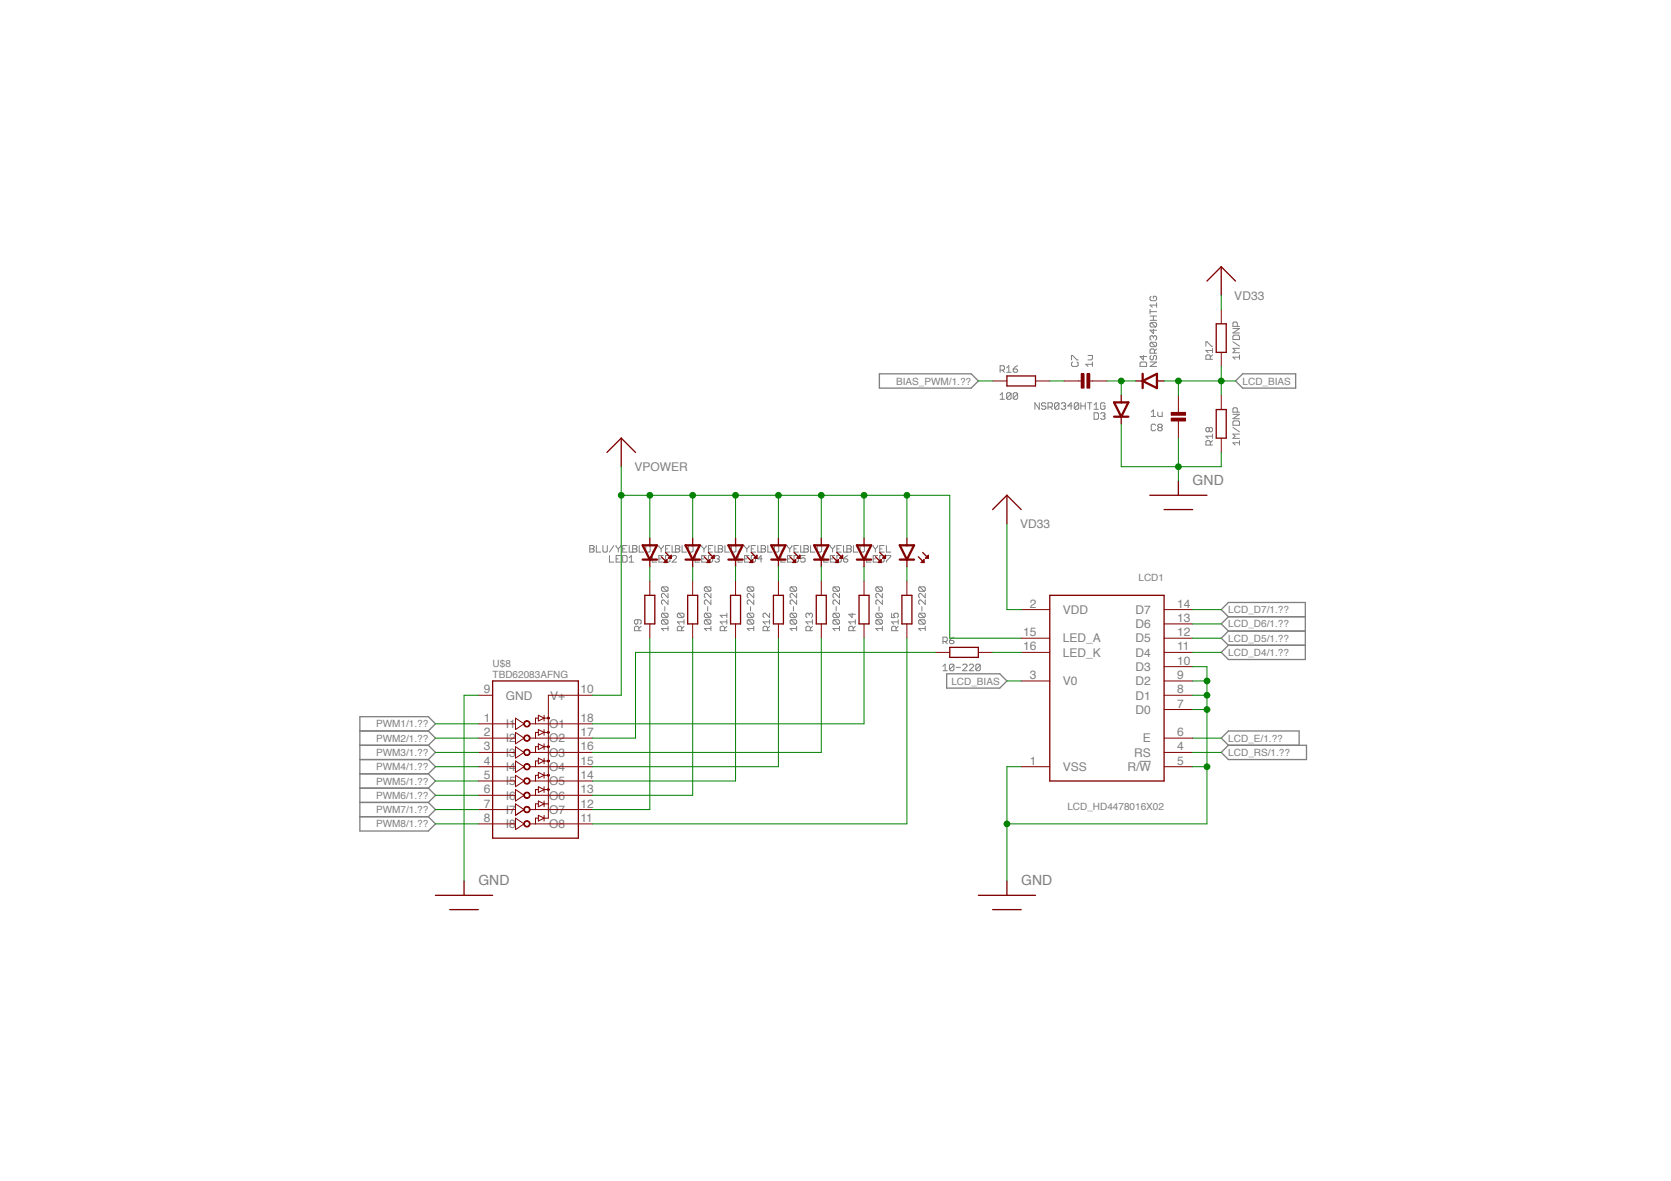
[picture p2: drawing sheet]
<svg xmlns="http://www.w3.org/2000/svg" width="297mm" height="210mm" viewBox="0 0 297 210" stroke-linecap="round" stroke-linejoin="round" font-family="sans-serif">
<g fill="none" stroke="#808080" stroke-width=".18">
<path d="M204.4 55v.8M204.4 56.9h1.2M204.4 56.2h1.2M204.4 55.4h1.2M204.6 52.7l-.2 .2v.3l.2 .2h.8l.2-.2v-.3l-.2-.2h-.4v.3M204.6 57.3l-.2 .2v.4l.2 .2h.8M204.6 57.3h.8l.2 .2v.4l-.2 .2M204.6 57.3l.8 .8M205 59.9l-.2-.2h-.2l-.2 .2v.4l.2 .2M205 56.2v.7M205 58.5v.8l-.6-.6h1.2M205 59.9v.2"/>
<path d="M205 59.9l.2-.2 .4 .2v.4l-.2 .2M205.6 53.8v.8M205.6 54.2h-1.2l.4 .4M219.2 58.4h1.1l-1.1 .8h1.1M219.4 59.6h.7l.2 .2v.5h-1.1v-.5zM219.9 58v-.6l-.1-.2h-.4l-.2 .2v.6h1.1M177.8 70.2l.4-.4v1.2M177.8 71h.7M177.8 65.8h.6l.1-.2v-.4l-.1-.2h-.6v1.2M178.2 65.8l.3 .4M178.9 65.4l.4-.4v1.2M178.9 66.2h.8"/>
<path d="M179.7 70v.8l-.2 .2h-.4l-.2-.2M179.7 70l-.2-.2h-.4l-.2 .2v.8M179.7 70l-.8 .8M180.1 65.6h.6l.2 .4-.2 .2h-.4l-.2-.2zM180.9 65l-.4 .2-.4 .4M180.9 70v.8l-.2 .2h-.4l-.2-.2M180.9 70l-.2-.2h-.4l-.2 .2v.8M180.9 70l-.8 .8M184.7 71.6v1.1l-.7-1.1v1.1M185.9 71.8l-.2-.2h-.4l-.2 .2 .2 .4h.4l.2 .1v.3l-.2 .1h-.4l-.2-.1M186.3 72.3h.6l.2-.1v-.4l-.2-.2h-.6v1.1M186.7 72.3l.4 .4"/>
<path d="M188.2 71.8l-.2-.2h-.3l-.2 .2v.8M188.2 71.8v.8l-.2 .1h-.3l-.2-.1M188.2 71.8l-.7 .8M188.6 71.8l.2-.2h.4l.2 .2v.2l-.2 .2M189 72.2h.2M189.2 72.2l.2 .1v.3l-.2 .1h-.4l-.2-.1M190.5 64v-.8h.2l.7 .8h.2M190.6 72.2h-.8l.6-.6v1.1M190.7 64.3l-.2 .2v.4l.2 .2h.7l.2-.2v-.4l-.2-.2M191.8 71.8l-.2-.2h-.4l-.2 .2v.8M191.8 71.8v.8l-.2 .1h-.4l-.2-.1M191.8 71.8l-.8 .8"/>
<path d="M192.1 72.2h.8M192.1 71.6v1.1M192.9 71.6v1.1M193.3 71.6h.8M193.4 63.2h.8v.6l-.2 .2h-.6M193.7 71.6v1.1M194.2 64.7h-1.2l.4 .4M194.2 64.3v.8M194.5 72.7h.8M194.5 72l.4-.4v1.1M194.5 73.4h.6l.2 .2v.7l-.2 .2h-.6zM195.6 73.6l.2-.2h.4l.2 .2-.2 .3"/>
<path d="M196.1 73.9h.1M196.2 73.9l.2 .2v.2l-.2 .2h-.4l-.2-.2M196.4 71.8l-.2-.2h-.4l-.2 .2v.8l.2 .1h.4l.2-.1v-.4h-.3M202.7 64.5l.1-.2h.8l.2 .2v.6h-1.1zM203.2 63.2v.8l-.5-.6h1.1M204.4 64.3h1.2l-1.2 .8h1.2M204.6 63.2l-.2 .2v.4l.2 .2h.2l.2-.2v-.4l.2-.2 .4 .2v.4l-.2 .2M204.6 60.8l-.2 .2v.4l.2 .2h.8M204.6 60.8h.8l.2 .2v.4l-.2 .2M204.6 60.8l.8 .8M204.6 73.2l.4-.3v1.1M204.6 74h.8"/>
<path d="M205.2 62.8v-.6l-.2-.2h-.4l-.2 .2v.6h1.2M205.4 75.6l-.2-.2h-.4l-.2 .2v.8l.2 .2h.4l.2-.2M205.6 62l-.4 .4M205.8 73.2v.6l.2 .2h.6v-.8M206 76l-.2-.2 .2-.4h.4l.2 .2-.2 .4M206 76l-.2 .2v.2l.2 .2h.4l.2-.2v-.2l-.2-.2M206 76h.4M214.4 61.5v-.8h.2l.7 .8h.2M215 76.2l-.2-.2-.4 .2v.4l.2 .1 .4-.1M215 76.2l.1-.2 .4 .2v.4l-.2 .1-.3-.1M215 76.2v.4M215.1 63.9v-.6l-.1-.2h-.4l-.2 .2v.6h1.1"/>
<path d="M215.1 79.1v-.6l-.1-.2h-.4l-.2 .2v.6h1.1M215.5 63.1l-.4 .4M215.5 62.3h-1.1l.4 .4M215.5 61.9v.8M215.5 77.2v.7M215.5 78.3l-.4 .4M215.5 77.5h-1.1l.4 .4M219.2 75l.2-.2h.7l.2 .2v.6h-1.1zM219.2 60.7l1.1 .8M219.2 76l1.1 .7M219.2 73.6h1.1l-1.1 .8h1.1M219.9 73.3v-.6l-.1-.2h-.4l-.2 .2v.6h1.1"/>
<path d="M220.3 63.5h-1.1l.3 .4M220.3 63.1v.8M220.3 78.3v.8M220.3 61.9h-1.1l.3 .4-.3 .4h1.1M220.3 78.7h-1.1l.3 .4M220.3 77.2h-1.1l.3 .3-.3 .4h1.1M104.8 97h.6l.2 .2v.2l-.2 .2 .2 .3-.2 .2h-.6zM104.8 97.6h.6M106 97v1.1h.8M107.2 97v.9l.2 .2h.4l.2-.2v-.9M108.3 98.7v1.2h.8M109.1 97l-.8 1.1"/>
<path d="M109.5 97v.2l.4 .4M109.5 99.3h.4M109.9 97.6v.5M110.3 97v.2l-.4 .4M110.3 98.7h-.8v1.2h.8M110.7 97.6h.4M110.7 98.7h.6l.2 .2v.8l-.2 .2h-.6zM111.5 97h-.8v1.1h.8M111.8 97v1.1h1.2l.2-.2-.2-.3M111.8 99.9h.8M111.8 99.1l.4-.4v1.2M112.5 97.6h.5"/>
<path d="M113 97.6l.2-.2v-.2l-.2-.2h-.5v1.1M113.6 97v1.1h.8M114.8 97v.9l.2 .2h.4l.2-.2v-.9M116 98.7v1.2h.7M116.7 97l-.7 1.1M117.1 97v.2l.4 .4M117.1 99.3h.4M117.5 97.6v.5M117.9 97v.2l-.4 .4M117.9 98.7h-.8v1.2h.8M118.3 97.6h.4M118.3 98.7h.6l.2 .2v.8l-.2 .2h-.6z"/>
<path d="M119.1 97h-.8v1.1h.8M119.5 97v1.1h1.2l.1-.2-.1-.3M119.5 98.9l.2-.2h.4l.2 .2v.2l-.8 .8h.8M120.1 97.6h.6M120.7 97.6l.1-.2v-.2l-.1-.2h-.6v1.1M121.2 97v1.1h.8M122.4 97v.9l.2 .2h.4l.2-.2v-.9M123.6 98.7v1.2h.8M124.4 97l-.8 1.1M124.7 97v.2l.4 .4M124.7 99.3h.4M125.1 97.6v.5"/>
<path d="M125.5 97v.2l-.4 .4M125.5 98.7h-.8v1.2h.8M125.9 97.6h.4M125.9 98.7h.6l.2 .2v.8l-.2 .2h-.6zM126.7 97h-.8v1.1h.8M127.1 97v1.1h1.2l.2-.2-.2-.3M127.1 98.9l.2-.2h.4l.2 .2v.2l-.2 .2M127.5 99.3h.2M127.7 99.3l.2 .2v.2l-.2 .2h-.4l-.2-.2M127.7 97.6h.6M128.3 97.6l.2-.2v-.2l-.2-.2h-.6v1.1M128.9 97v1.1h.7"/>
<path d="M130 97v.9l.2 .2h.4l.2-.2v-.9M131.2 98.7v1.2h.8M132 97l-.8 1.1M132.4 97v.2l.4 .4M132.4 99.3h.4M132.8 97.6v.5M133.1 97v.2l-.3 .4M133.1 98.7h-.7v1.2h.7M133.5 97.6h.4M133.5 98.7h.6l.2 .2v.8l-.2 .2h-.6zM134.3 97h-.8v1.1h.8M134.7 97v1.1h1.2l.2-.2-.2-.3"/>
<path d="M135.3 97.6h.6M135.5 99.3h-.8l.6-.6v1.2M135.9 97.6l.2-.2v-.2l-.2-.2h-.6v1.1M136.5 97v1.1h.7M137.7 97v.9l.1 .2h.4l.2-.2v-.9M138.8 98.7v1.2h.8M139.6 97l-.8 1.1M140 97v.2l.4 .4M140 99.3h.4M140.4 97.6v.5M140.8 97v.2l-.4 .4M140.8 98.7h-.8v1.2h.8"/>
<path d="M141.1 97.6h.4M141.1 98.7h.6l.2 .2v.8l-.2 .2h-.6zM141.9 97h-.8v1.1h.8M142.3 97v1.1h1.2l.2-.2-.2-.3M142.9 97.6h.6M143.1 98.7h-.8v.6l.4-.2 .4 .2v.4l-.2 .2h-.4l-.2-.2M143.5 97.6l.2-.2v-.2l-.2-.2h-.6v1.1M144.1 97v1.1h.8M145.3 97v.9l.2 .2h.3l.3-.2v-.9M146.4 98.7v1.2h.8M147.2 97l-.8 1.1M147.6 97v.2l.4 .4"/>
<path d="M147.6 99.3h.4M148 97.6v.5M148.4 97v.2l-.4 .4M148.4 98.7h-.8v1.2h.8M148.8 97.6h.4M148.8 98.7h.6l.1 .2v.8l-.1 .2h-.6zM149.5 97h-.7v1.1h.7M149.9 97v1.1h1.2l.2-.2-.2-.3M149.9 99.3h.6l.2 .4-.2 .2h-.4l-.2-.2zM150.5 97.6h.6M150.7 98.7l-.8 .6M151.1 97.6l.2-.2v-.2l-.2-.2h-.6v1.1"/>
<path d="M151.7 97v1.1h.8M152.9 97v.9l.2 .2h.4l.2-.2v-.9M154.1 98.7v1.2h.7M154.8 97l-.7 1.1M155.2 97v.2l.4 .4M155.2 99.3h.4M155.6 97.6v.5M156 97v.2l-.4 .4M156 98.7h-.8v1.2h.8M156.4 97.6h.4M156.4 98.7h.6l.2 .2v.8l-.2 .2h-.6zM157.2 97h-.8v1.1h.8"/>
<path d="M157.6 97v1.1h.7M157.6 98.7h.7v.2l-.7 .8v.2M113.4 110.1v.6l-.2 .2-.4-.2v-.4l.2-.2h.8l.2 .2v.4l-.2 .2M113.6 112.1v-.6l-.2-.2h-.4l-.2 .2v.6h1.2M114 111.3l-.4 .4M117.8 104.3h.8l.2 .2v.4l-.2 .2M117.8 109h.8l.2 .2v.4l-.2 .2M117.8 110.1h.8l.2 .2v.4l-.2 .2M117.8 110.1l-.2 .2v.4l.2 .2h.8M117.8 104.3l-.2 .2v.4l.2 .2h.8M117.8 109l-.2 .2v.4l.2 .2h.8M117.8 110.1l.8 .8"/>
<path d="M117.8 109l.8 .8M117.8 104.3l.8 .8M118.2 107.8v.8M118.8 111.7h-1.2l.4 .4M118.8 105.5v.8l-.8-.8h-.2l-.2 .2v.4l.2 .2M118.8 106.6v.8l-.8-.8h-.2l-.2 .2v.4l.2 .2M118.8 111.3v.8M120.6 109l-.2 .2v.4l.2 .2h.8M120.6 109h.8l.2 .2v.4l-.2 .2M120.6 109l.8 .8M121.2 112.1v-.6l-.2-.2h-.4l-.2 .2v.6h1.2M121.6 111.3l-.4 .4"/>
<path d="M121.6 110.5h-1.2l.4 .4M121.6 110.1v.8M125.4 110.1l-.2 .2v.4l.2 .2h.8M125.4 110.1h.8l.2 .2v.4l-.2 .2M125.4 109l-.2 .2v.4l.2 .2h.8M125.4 109h.8l.2 .2v.4l-.2 .2M125.4 104.3l-.2 .2v.4l.2 .2h.8M125.4 104.3h.8l.2 .2v.4l-.2 .2M125.4 110.1l.8 .8M125.4 109l.8 .8M125.4 104.3l.8 .8M125.8 107.8v.8"/>
<path d="M126.4 111.7h-1.2l.4 .4M126.4 106.6v.8l-.8-.8h-.2l-.2 .2v.4l.2 .2M126.4 105.5v.8l-.8-.8h-.2l-.2 .2v.4l.2 .2M126.4 111.3v.8M128.8 112.1v-.6l-.2-.2h-.4l-.2 .2v.6h1.2M129.2 110.5h-1.2l.4 .4M129.2 111.3l-.4 .4M129.2 109v.8M129.2 110.1v.8M129.2 109.4h-1.2l.4 .4M133 110.1l-.2 .2v.4l.2 .2h.8M133 110.1h.8l.2 .2v.4l-.2 .2"/>
<path d="M133 109l-.2 .2v.4l.2 .2h.8M133 109h.8l.2 .2v.4l-.2 .2M133 104.3l-.2 .2v.4l.2 .2h.8M133 104.3h.8l.2 .2v.4l-.2 .2M133 110.1l.8 .8M133 109l.8 .8M133 104.3l.8 .8M133.4 107.8v.8M134 111.7h-1.2l.4 .4M134 106.6v.8l-.8-.8h-.2l-.2 .2v.4l.2 .2M134 105.5v.8l-.8-.8-.4 .2v.4l.2 .2M134 111.3v.8"/>
<path d="M136.4 112.1v-.6l-.2-.2h-.4l-.2 .2v.6h1.2M136.8 109v.8l-.8-.8h-.2l-.2 .2v.4l.2 .2M136.8 110.5h-1.2l.4 .4M136.8 111.3l-.4 .4M136.8 110.1v.8M140.6 110.1l-.2 .2v.4l.2 .2h.8M140.6 110.1h.8l.2 .2v.4l-.2 .2M140.6 109l-.2 .2v.4l.2 .2h.8M140.6 109h.8l.2 .2v.4l-.2 .2M140.6 104.3l-.2 .2v.4l.2 .2h.8M140.6 104.3h.8l.2 .2v.4l-.2 .2M140.6 110.1l.8 .8"/>
<path d="M140.6 109l.8 .8M140.6 104.3l.8 .8M141 107.8v.8M141.6 111.7h-1.2l.4 .4M141.6 106.6v.8l-.8-.8h-.2l-.2 .2v.4l.2 .2M141.6 105.5v.8l-.8-.8-.4 .2v.4l.2 .2M141.6 111.3v.8M143.9 109.2l.1-.2 .4 .2v.4l-.2 .2M143.9 109.2l-.2-.2h-.2l-.2 .2v.4l.2 .2M143.9 109.2v.2M144 112.1v-.6l-.1-.2h-.4l-.2 .2v.6h1.1M144.4 110.5h-1.1l.4 .4"/>
<path d="M144.4 111.3l-.4 .4M144.4 110.1v.8M148.3 110.1l-.2 .2v.4l.2 .2h.7M148.3 110.1h.7l.2 .2v.4l-.2 .2M148.3 109l-.2 .2v.4l.2 .2h.7M148.3 109h.7l.2 .2v.4l-.2 .2M148.3 104.3l-.2 .2v.4l.2 .2h.7M148.3 104.3h.7l.2 .2v.4l-.2 .2M148.3 110.1l.7 .8M148.3 109l.7 .8M148.3 104.3l.7 .8M148.6 107.8v.8"/>
<path d="M149.2 111.7h-1.1l.3 .4M149.2 106.6v.8l-.8-.8h-.1l-.2 .2v.4l.2 .2M149.2 105.5v.8l-.8-.8-.3 .2v.4l.2 .2M149.2 111.3v.8M151.5 109v.8l-.6-.6h1.1M151.7 112.1v-.6l-.2-.2h-.4l-.2 .2v.6h1.1M152 110.5h-1.1l.4 .4M152 111.3l-.3 .4M152 110.1v.8M155.9 110.1l-.2 .2v.4l.2 .2h.8M155.9 110.1h.8l.2 .2v.4l-.2 .2M155.9 109l-.2 .2v.4l.2 .2h.8"/>
<path d="M155.9 109h.8l.2 .2v.4l-.2 .2M155.9 104.3l-.2 .2v.4l.2 .2h.8M155.9 104.3h.8l.2 .2v.4l-.2 .2M155.9 110.1l.8 .8M155.9 109l.8 .8M155.9 104.3l.8 .8M156.3 107.8v.8M156.9 111.7h-1.2l.4 .4M156.9 106.6v.8l-.8-.8h-.2l-.2 .2v.4l.2 .2M156.9 105.5v.8l-.8-.8-.4 .2v.4l.2 .2M156.9 111.3v.8M158.5 109v.8h.6l-.2-.4v-.2l.2-.2h.4l.2 .2v.4l-.2 .2"/>
<path d="M159.3 112.1v-.6l-.2-.2h-.4l-.2 .2v.6h1.2M159.7 110.5h-1.2l.4 .4M159.7 111.3l-.4 .4M159.7 110.1v.8M163.5 110.1l-.2 .2v.4l.2 .2h.8M163.5 110.1h.8l.2 .2v.4l-.2 .2M163.5 109l-.2 .2v.4l.2 .2h.8M163.5 109h.8l.2 .2v.4l-.2 .2M163.5 104.3l-.2 .2v.4l.2 .2h.8M163.5 104.3h.8l.2 .2v.4l-.2 .2M163.5 110.1l.8 .8M163.5 109l.8 .8"/>
<path d="M163.5 104.3l.8 .8M163.9 107.8v.8M164.5 111.7h-1.2l.4 .4M164.5 106.6v.8l-.8-.8h-.2l-.2 .2v.4l.2 .2M164.5 105.5v.8l-.8-.8-.4 .2v.4l.2 .2M164.5 111.3v.8M167.6 114h.6l.2-.2v-.4l-.2-.2h-.6v1.2M167.6 118.4l.4-.4v1.2M167.6 119.2h.8M168 114l.4 .4M168.8 113.8h.6l.2 .4-.2 .2h-.4l-.2-.2zM169.6 113.2l-.4 .2-.4 .4"/>
<path d="M169.6 118.2v.8l-.2 .2h-.4l-.2-.2M169.6 118.2l-.2-.2h-.4l-.2 .2v.8M169.6 118.2l-.8 .8M170 118.6h.7M171.1 118.2l.2-.2h.4l.2 .2v.2l-.8 .8h.8M172.3 118.2l.2-.2h.4l.2 .2v.2l-.8 .8h.8M174.2 118.2v.8l-.2 .2h-.3l-.2-.2M174.2 118.2l-.2-.2h-.3l-.2 .2v.8M174.2 118.2l-.7 .8M202.6 135.3h2"/>
</g>
<g fill="none" stroke="#808080" stroke-width=".23">
<path d="M156.3 66.4h16.3l1.3 1.3-1.3 1.3h-16.3zM220.9 66.4h9.4v2.6h-9.4l-1.3-1.3zM168.3 119.8h9.4l1.3 1.2-1.3 1.3h-9.4zM218.4 109.6h13.6M218.4 109.6l-1.3 1.3 1.3 1.3M218.4 112.2h13.6M218.4 112.2l-1.3 1.2 1.3 1.3M218.4 114.7h13.6M218.4 109.6l-1.3-1.2 1.3-1.3h13.6v10.1h-13.6l-1.3-1.3 1.3-1.2M64 129.9h12.1M64 132.5h12.1M64 135h12.1"/>
<path d="M64 137.5h12.1M76.1 129.9l1.3 1.3-1.3 1.3M76.1 132.5l1.3 1.2-1.3 1.3M76.1 135l1.3 1.3-1.3 1.2M76.1 137.5l1.3 1.3-1.3 1.3M76.1 129.9l1.3-1.3-1.3-1.2h-12.1v20.3h12.1l1.3-1.3-1.3-1.2M218.4 132.5l-1.3-1.3 1.3-1.3h12.5v2.6M218.4 132.5h13.8v2.5h-13.8l-1.3-1.3zM64 142.6h12.1M64 140.1h12.1M64 145.2h12.1M76.1 140.1l1.3 1.2-1.3 1.3"/>
<path d="M76.1 142.6l1.3 1.3-1.3 1.3"/>
</g>
<g fill="none" stroke="#820000" stroke-width=".4">
<path d="M114.2 96.9h2.6l-1.3 2.6zM114.2 99.5h2.6M121.9 96.9h2.5l-1.3 2.6zM121.9 99.5h2.5M129.5 96.9h2.5l-1.2 2.6zM129.5 99.5h2.5M137.1 96.9h2.5l-1.2 2.6zM137.1 99.5h2.5M144.7 96.9h2.6l-1.3 2.6zM144.7 99.5h2.6M152.3 96.9h2.6l-1.3 2.6zM152.3 99.5h2.6"/>
<path d="M159.9 96.9h2.6l-1.3 2.6zM159.9 99.5h2.6"/>
</g>
<g fill="none" stroke="#820000" stroke-width=".23">
<path d="M115.5 95.7v1.2M115.5 99.5v1.2M117.5 99l1.1 1M118.1 100l.5-.5v.5zM118.3 98.2l1 1M118.8 99.2l.5-.5v.5zM123.1 95.7v1.2M123.1 99.5v1.2M125.2 99l1 1M125.7 100l.5-.5v.5zM125.9 98.2l1 1M126.4 99.2l.5-.5v.5z"/>
<path d="M130.8 95.7v1.2M130.8 99.5v1.2M132.8 99l1 1M133.3 100l.5-.5v.5zM133.5 98.2l1.1 1M134.6 98.7v.5h-.5zM138.4 95.7v1.2M138.4 99.5v1.2M140.4 99l1 1M140.9 100l.5-.5v.5zM141.2 98.2l1 1M142.2 98.7v.5h-.5z"/>
<path d="M146 95.7v1.2M146 99.5v1.2M148 99l1 1M148.5 100l.5-.5v.5zM148.8 98.2l1 1M149.8 98.7v.5h-.5zM153.6 95.7v1.2M153.6 99.5v1.2M155.6 99l1 1M156.1 100l.5-.5v.5zM156.4 98.2l1 1M157.4 98.7v.5h-.5z"/>
<path d="M161.2 95.7v1.2M161.2 99.5v1.2M163.2 99l1.1 1M163.8 100l.5-.5v.5zM164 98.2l1 1M165 98.7v.5h-.5zM114.6 105.8h1.8v5.1h-1.8zM122.2 105.8h1.8v5.1h-1.8zM129.9 105.8h1.7v5.1h-1.7zM137.5 105.8h1.8v5.1h-1.8zM145.1 105.8h1.8v5.1h-1.8zM152.7 105.8h1.8v5.1h-1.8z"/>
<path d="M160.3 105.8h1.8v5.1h-1.8z"/>
</g>
<g fill="none" stroke="#820000" stroke-width=".18">
<path d="M115.5 103.3v2.5M115.5 110.9v2.5M123.1 103.3v2.5M123.1 110.9v2.5M130.8 103.3v2.5M130.8 110.9v2.5M138.4 103.3v2.5M138.4 110.9v2.5M146 103.3v2.5M146 110.9v2.5M153.6 103.3v2.5M153.6 110.9v2.5"/>
<path d="M161.2 103.3v2.5M161.2 110.9v2.5M85 128.6h2.6M85 131.2h2.6M85 133.7h2.6M85 136.3h2.6M85 138.8h2.6M91.6 127.6l1.6 1-1.6 1.1zM102.8 128.6h2.6M102.8 131.2h2.6M102.8 133.7h2.6M102.8 136.3h2.6"/>
<path d="M102.8 138.8h2.6M85 141.3h2.6M85 143.9h2.6M102.8 141.3h2.6M102.8 143.9h2.6"/>
</g>
<path d="M93.3 128.2a.57 .57 0 0 1 .9 .2 .57 .57 0 0 1-.4 .8 .57 .57 0 0 1-.7-.6h.1a.44 .44 0 0 1 .6-.4 .44 .44 0 0 1 .2 .7 .44 .44 0 0 1-.7-.1l-.1-.2h-.1z" fill-rule="evenodd" fill="#820000"/>
<path d="M85 123.6h2.6M87.6 128.6h4M91.6 130.2l1.6 1-1.6 1zM93.3 128.2a.57 .57 0 0 1 .9 .2 .57 .57 0 0 1-.4 .8 .57 .57 0 0 1-.7-.6h.1a.44 .44 0 0 1 .6-.4 .44 .44 0 0 1 .2 .7 .44 .44 0 0 1-.7-.1l-.1-.2h-.1zM94.2 128.6h8.6M95.7 127.1l1 .5-1 .5zM95.7 127.6h-.5v1M96.7 127.1v1M102.8 123.6h2.6" fill="none" stroke="#820000" stroke-width=".18"/>
<path d="M93.3 130.8a.57 .57 0 0 1 .9 .1 .57 .57 0 0 1-.4 .8 .57 .57 0 0 1-.7-.5h.1a.44 .44 0 0 1 .6-.4 .44 .44 0 0 1 .2 .7 .44 .44 0 0 1-.7-.1l-.1-.2h-.1z" fill-rule="evenodd" fill="#820000"/>
<path d="M87.6 131.2h4M91.6 132.7l1.6 1-1.6 1zM93.3 130.8a.57 .57 0 0 1 .9 .1 .57 .57 0 0 1-.4 .8 .57 .57 0 0 1-.7-.5h.1a.44 .44 0 0 1 .6-.4 .44 .44 0 0 1 .2 .7 .44 .44 0 0 1-.7-.1l-.1-.2h-.1zM94.2 131.2h8.6M95.7 129.7l1 .5-1 .5zM95.7 130.2h-.5v1M96.7 129.7v1" fill="none" stroke="#820000" stroke-width=".18"/>
<path d="M93.3 133.3a.57 .57 0 0 1 .9 .1 .57 .57 0 0 1-.4 .9 .57 .57 0 0 1-.7-.6h.1a.44 .44 0 0 1 .6-.4 .44 .44 0 0 1 .2 .7 .44 .44 0 0 1-.7-.1l-.1-.2h-.1z" fill-rule="evenodd" fill="#820000"/>
<path d="M87.6 133.7h4M91.6 135.3l1.6 1-1.6 1zM93.3 133.3a.57 .57 0 0 1 .9 .2 .57 .57 0 0 1-.4 .8 .57 .57 0 0 1-.7-.6h.1a.44 .44 0 0 1 .6-.4 .44 .44 0 0 1 .2 .7 .44 .44 0 0 1-.7-.1l-.1-.2h-.1zM94.2 133.7h8.6M95.7 132.2l1 .5-1 .5zM95.7 132.7h-.5v1M96.7 132.2v1" fill="none" stroke="#820000" stroke-width=".18"/>
<path d="M93.3 135.9a.57 .57 0 0 1 .9 .1 .57 .57 0 0 1-.4 .8 .57 .57 0 0 1-.7-.5h.1a.44 .44 0 0 1 .6-.5 .44 .44 0 0 1 .2 .7 .44 .44 0 0 1-.7-.1l-.1-.1h-.1z" fill-rule="evenodd" fill="#820000"/>
<path d="M87.6 136.3h4M91.6 137.8l1.6 1-1.6 1zM93.3 135.9a.57 .57 0 0 1 .9 .1 .57 .57 0 0 1-.4 .8 .57 .57 0 0 1-.7-.5h.1a.44 .44 0 0 1 .6-.5 .44 .44 0 0 1 .2 .7 .44 .44 0 0 1-.7-.1l-.1-.1h-.1zM94.2 136.3h8.6M95.7 134.7l1 .6-1 .5zM95.7 135.3h-.5v1M96.7 134.7v1.1" fill="none" stroke="#820000" stroke-width=".18"/>
<path d="M93.3 138.4a.57 .57 0 0 1 .9 .1 .57 .57 0 0 1-.4 .9 .57 .57 0 0 1-.7-.6h.1a.44 .44 0 0 1 .6-.4 .44 .44 0 0 1 .2 .7 .44 .44 0 0 1-.7-.1l-.1-.2h-.1z" fill-rule="evenodd" fill="#820000"/>
<path d="M87.6 138.8h4M93.3 138.4a.57 .57 0 0 1 .9 .1 .57 .57 0 0 1-.4 .9 .57 .57 0 0 1-.7-.6h.1a.44 .44 0 0 1 .6-.4 .44 .44 0 0 1 .2 .7 .44 .44 0 0 1-.7-.1l-.1-.2h-.1zM94.2 138.8h8.6M95.7 137.3l1 .5-1 .5zM95.7 137.8h-.5v1M96.7 137.3v1M91.6 140.3l1.6 1-1.6 1.1z" fill="none" stroke="#820000" stroke-width=".18"/>
<path d="M93.3 140.9a.57 .57 0 0 1 .9 .2 .57 .57 0 0 1-.4 .8 .57 .57 0 0 1-.7-.6h.1a.44 .44 0 0 1 .6-.4 .44 .44 0 0 1 .2 .7 .44 .44 0 0 1-.7-.1l-.1-.2h-.1z" fill-rule="evenodd" fill="#820000"/>
<path d="M95.7 139.8l1 .5-1 .5zM96.7 139.8v1M87.6 141.3h4M91.6 142.9l1.6 1-1.6 1zM93.3 140.9a.57 .57 0 0 1 .9 .2 .57 .57 0 0 1-.4 .8 .57 .57 0 0 1-.7-.6h.1a.44 .44 0 0 1 .6-.4 .44 .44 0 0 1 .2 .7 .44 .44 0 0 1-.7-.1l-.1-.2h-.1zM94.2 141.3h8.6M95.7 140.3h-.5v1" fill="none" stroke="#820000" stroke-width=".18"/>
<path d="M93.3 143.5a.57 .57 0 0 1 .9 .1 .57 .57 0 0 1-.4 .8 .57 .57 0 0 1-.7-.5h.1a.44 .44 0 0 1 .6-.4 .44 .44 0 0 1 .2 .7 .44 .44 0 0 1-.7-.1l-.1-.2h-.1z" fill-rule="evenodd" fill="#820000"/>
<g fill="none" stroke="#820000" stroke-width=".18">
<path d="M96.7 127.6h.8M96.7 130.2h.8M96.7 132.7h.8M96.7 135.3h.8M96.7 137.8h.8M102.8 123.6h-5.3v19.3h-.8M87.6 143.9h4M93.3 143.5a.57 .57 0 0 1 .9 .1 .57 .57 0 0 1-.4 .8 .57 .57 0 0 1-.7-.5h.1a.44 .44 0 0 1 .6-.4 .44 .44 0 0 1 .2 .7 .44 .44 0 0 1-.7-.1l-.1-.2h-.1zM94.2 143.9h8.6M95.7 142.4l1 .5-1 .5zM95.7 142.9h-.5v1M96.7 142.4v1"/>
<path d="M96.7 140.3h.8"/>
</g>
<circle cx="97.5" cy="140.3" r=".17" fill="#820000"/>
<circle cx="97.5" cy="140.3" r=".17" fill="none" stroke="#820000" stroke-width=".18"/>
<circle cx="97.5" cy="137.8" r=".17" fill="#820000"/>
<circle cx="97.5" cy="137.8" r=".17" fill="none" stroke="#820000" stroke-width=".18"/>
<circle cx="97.5" cy="135.2" r=".17" fill="#820000"/>
<circle cx="97.5" cy="135.3" r=".17" fill="none" stroke="#820000" stroke-width=".18"/>
<circle cx="97.5" cy="132.7" r=".17" fill="#820000"/>
<circle cx="97.5" cy="132.7" r=".17" fill="none" stroke="#820000" stroke-width=".18"/>
<circle cx="97.5" cy="130.2" r=".17" fill="#820000"/>
<circle cx="97.5" cy="130.2" r=".17" fill="none" stroke="#820000" stroke-width=".18"/>
<circle cx="97.5" cy="127.6" r=".17" fill="#820000"/>
<g fill="none" stroke="#820000" stroke-width=".18">
<path d="M85 146.4h2.6M91.6 143.9v1l1.6-1M91.6 145.4l1.6 1-1.6 1zM102.8 146.4h2.6"/>
<circle cx="97.5" cy="127.6" r=".17"/>
</g>
<path d="M87.6 121h15.2v28h-15.2z" fill="none" stroke="#820000" stroke-width=".23"/>
<path d="M93.3 146a.57 .57 0 0 1 .9 .1 .57 .57 0 0 1-.4 .9 .57 .57 0 0 1-.7-.6h.1a.44 .44 0 0 1 .6-.4 .44 .44 0 0 1 .2 .7 .44 .44 0 0 1-.7-.1l-.1-.2h-.1z" fill-rule="evenodd" fill="#820000"/>
<g fill="none" stroke="#820000" stroke-width=".18">
<path d="M191.7 67.7h.8M193.5 67.7h.7M166.3 115.9h2.5M173.9 115.9h2.6M181.5 108.4h5.1M181.5 113.4h5.1M181.5 115.9h5.1M206.9 108.4h5.1M206.9 110.9h5.1M206.9 113.4h5.1M206.9 115.9h5.1M206.9 118.5h5.1"/>
<path d="M181.5 121h5.1M181.5 136.3h5.1M206.9 121h5.1M206.9 123.6h5.1M206.9 126.1h5.1M206.9 136.3h5.1M206.9 131.2h5.1M206.9 133.7h5.1M87.6 146.4h4M93.3 146a.57 .57 0 0 1 .9 .2 .57 .57 0 0 1-.4 .8 .57 .57 0 0 1-.7-.6h.1a.44 .44 0 0 1 .6-.4 .44 .44 0 0 1 .2 .7 .44 .44 0 0 1-.7-.1l-.1-.2h-.1zM94.2 146.4h8.6M95.7 144.9l1 .5-1 .5z"/>
<path d="M95.7 145.4h-.5v1M96.7 144.9v1M97.5 142.9v2.5h-.8"/>
</g>
<g fill="none" stroke="#820000" stroke-width=".23">
<path d="M110.4 77.9v5.1M110.4 77.9l-2.5 2.5M110.4 77.9l2.6 2.5M199.3 70.3v1.2M199.3 74.1v1.2M201.9 67.7h1.2M205.7 67.7h1.2M179 88v5.1M179 88l-2.5 2.6M179 88l2.5 2.6M168.8 115.1h5.1v1.7h-5.1zM186.6 105.8h20.3v33h-20.3z"/>
<path d="M77.4 159.1h10.2M82.5 156.6v2.5M173.9 159.1h10.2M179 156.6v2.5M80 161.7h5M176.5 161.7h5"/>
</g>
<path d="M198 71.5h2.6l-1.3 2.6zM198 74.1h2.6M203.1 67.7l2.6-1.3v2.6zM203.1 66.4v2.6" fill="none" stroke="#820000" stroke-width=".4"/>
<path d="M193.2 66.4h.5v2.6h-.5z" fill="#820000"/>
<path d="M193.2 66.4h.5v2.6h-.5z" fill="none" stroke="#820000" stroke-width=".18"/>
<path d="M192.2 66.4h.5v2.6h-.5z" fill="#820000"/>
<path d="M189.2 67.7h2.5M192.2 66.4h.5v2.6h-.5zM194.2 67.7h2.6M209.5 72.8v.8M209.5 74.6v.7" fill="none" stroke="#820000" stroke-width=".18"/>
<path d="M208.2 73.3h2.5v.5h-2.5z" fill="#820000"/>
<path d="M208.2 73.3h2.5v.5h-2.5z" fill="none" stroke="#820000" stroke-width=".18"/>
<path d="M208.2 74.3h2.5v.5h-2.5z" fill="#820000"/>
<path d="M217.1 55v2.6M176.5 67.7h2.5M184.1 67.7h2.5M208.2 74.3h2.5v.5h-2.5zM209.5 70.3v2.5M209.5 75.3v2.6M217.1 62.6v2.6M217.1 70.3v2.5M217.1 77.9v2.5" fill="none" stroke="#820000" stroke-width=".18"/>
<path d="M216.2 57.6h1.8v5h-1.8zM217.1 47.4v5.1M217.1 47.4l-2.5 2.6M217.1 47.4l2.5 2.6M179 66.8h5.1v1.8h-5.1zM216.2 72.8h1.8v5.1h-1.8zM204.4 88h10.2M206.9 90.6h5.1M209.5 85.5v2.5" fill="none" stroke="#820000" stroke-width=".23"/>
<path d="M110.4 83v40.6h-5M115.5 113.4v30.5h-10.1M130.8 113.4v25.4h-25.4M138.4 113.4v22.9h-33M153.6 113.4v15.2h-48.2M161.2 113.4v33h-55.8" fill="none" stroke="#008100" stroke-width=".18"/>
<circle cx="110.4" cy="88" r=".51" fill="#008100"/>
<g fill="none" stroke="#008100" stroke-width=".18">
<path d="M110.4 88h58.4v25.4h12.7M115.5 88v7.7"/>
<circle cx="110.4" cy="88" r=".51"/>
</g>
<circle cx="115.5" cy="88" r=".51" fill="#008100"/>
<g fill="none" stroke="#008100" stroke-width=".18">
<path d="M123.1 88v7.7"/>
<circle cx="115.5" cy="88" r=".51"/>
</g>
<circle cx="123.1" cy="88" r=".51" fill="#008100"/>
<g fill="none" stroke="#008100" stroke-width=".18">
<path d="M130.8 88v7.7"/>
<circle cx="123.1" cy="88" r=".51"/>
</g>
<circle cx="130.7" cy="88" r=".51" fill="#008100"/>
<g fill="none" stroke="#008100" stroke-width=".18">
<path d="M138.4 88v7.7"/>
<circle cx="130.8" cy="88" r=".51"/>
</g>
<circle cx="138.4" cy="88" r=".51" fill="#008100"/>
<g fill="none" stroke="#008100" stroke-width=".18">
<path d="M146 88v7.7"/>
<circle cx="138.4" cy="88" r=".51"/>
</g>
<circle cx="146" cy="88" r=".51" fill="#008100"/>
<g fill="none" stroke="#008100" stroke-width=".18">
<path d="M153.6 88v7.7"/>
<circle cx="146" cy="88" r=".51"/>
</g>
<circle cx="153.6" cy="88" r=".51" fill="#008100"/>
<g fill="none" stroke="#008100" stroke-width=".18">
<path d="M161.2 88v7.7"/>
<circle cx="153.6" cy="88" r=".51"/>
</g>
<circle cx="161.2" cy="88" r=".51" fill="#008100"/>
<g fill="none" stroke="#008100" stroke-width=".18">
<path d="M85 123.6h-2.5v33M181.5 136.3h-2.5v20.3M212 136.3h2.6v10.1h-35.6"/>
<circle cx="161.2" cy="88" r=".51"/>
</g>
<circle cx="179" cy="146.4" r=".51" fill="#008100"/>
<g fill="none" stroke="#008100" stroke-width=".18">
<path d="M214.6 126.1v10.2"/>
<circle cx="179" cy="146.4" r=".51"/>
</g>
<circle cx="214.5" cy="136.3" r=".51" fill="#008100"/>
<g fill="none" stroke="#008100" stroke-width=".18">
<path d="M212 123.6h2.6v2.5h-2.6"/>
<circle cx="214.6" cy="136.3" r=".51"/>
</g>
<circle cx="214.5" cy="126.1" r=".51" fill="#008100"/>
<g fill="none" stroke="#008100" stroke-width=".18">
<path d="M212 121h2.6v2.6"/>
<circle cx="214.6" cy="126.1" r=".51"/>
</g>
<circle cx="214.5" cy="123.6" r=".51" fill="#008100"/>
<g fill="none" stroke="#008100" stroke-width=".18">
<path d="M212 118.5h2.6v2.5"/>
<circle cx="214.6" cy="123.6" r=".51"/>
</g>
<circle cx="214.5" cy="121" r=".51" fill="#008100"/>
<g fill="none" stroke="#008100" stroke-width=".18">
<path d="M199.3 75.3v7.7h17.8v-2.6M209.5 77.9v5.1"/>
<circle cx="214.6" cy="121" r=".51"/>
</g>
<circle cx="209.5" cy="82.9" r=".51" fill="#008100"/>
<g fill="none" stroke="#008100" stroke-width=".18">
<path d="M217.1 52.5v2.5M206.9 67.7h10.2M209.5 67.7v2.6M179 93.1v15.3h2.5M209.5 83v2.5M77.4 128.6h7.6M77.4 131.2h7.6M77.4 133.7h7.6M77.4 136.3h7.6M77.4 138.8h7.6M179 121h2.5M77.4 141.3h7.6"/>
<path d="M77.4 143.9h7.6M77.4 146.4h7.6"/>
<circle cx="209.5" cy="83" r=".51"/>
</g>
<circle cx="209.5" cy="67.7" r=".51" fill="#008100"/>
<g fill="none" stroke="#008100" stroke-width=".18">
<path d="M217.1 65.2v5.1"/>
<circle cx="209.5" cy="67.7" r=".51"/>
</g>
<circle cx="217.1" cy="67.7" r=".51" fill="#008100"/>
<g fill="none" stroke="#008100" stroke-width=".18">
<path d="M186.6 67.7h2.6M196.8 67.7h5.1M199.3 67.7v2.6M217.1 67.7h2.5M115.5 100.7v2.6M123.1 113.4v27.9h-17.7M123.1 100.7v2.6M130.8 100.7v2.6M138.4 100.7v2.6M146 113.4v20.3h-40.6M146 100.7v2.6M153.6 100.7v2.6"/>
<path d="M161.2 100.7v2.6M166.3 115.9h-53.3v15.3h-7.6M176.5 115.9h5M212 108.4h5.1M212 110.9h5.1M212 113.4h5.1M212 115.9h5.1M212 131.2h5.1M212 133.7h5.1"/>
<circle cx="217.1" cy="67.7" r=".51"/>
</g>
<circle cx="199.3" cy="67.7" r=".51" fill="#008100"/>
<g fill="none" stroke="#008100" stroke-width=".18">
<path d="M173.9 67.7h2.6"/>
<circle cx="199.3" cy="67.7" r=".51"/>
</g>
<g font-size="2.5" fill="#808080">
<text x="212" y="86.2">GND</text>
<text x="85" y="157.3">GND</text>
<text x="181.5" y="157.3">GND</text>
</g>
<g font-size="2.1" fill="#808080">
<text x="219.4" y="53.2">VD33</text>
<text x="112.8" y="83.7">VPOWER</text>
<text x="181.3" y="93.9">VD33</text>
<text x="183.1" y="108">2</text>
<text x="209.3" y="108">14</text>
<text x="181.9" y="113.1">15</text>
<text x="188.9" y="109.1">VDD</text>
<text x="201.9" y="109.1">D7</text>
<text x="201.9" y="111.6">D6</text>
<text x="209.3" y="110.5">13</text>
<text x="209.3" y="113.1">12</text>
<text x="181.9" y="115.6">16</text>
<text x="188.9" y="114.2">LED_A</text>
<text x="188.9" y="116.7">LED_K</text>
<text x="201.9" y="114.2">D5</text>
<text x="201.9" y="116.7">D4</text>
<text x="201.9" y="119.3">D3</text>
<text x="209.3" y="115.6">11</text>
<text x="209.3" y="118.1">10</text>
<text x="86" y="123.2">9</text>
<text x="89.9" y="124.3">GND</text>
<text x="97.8" y="124.3">V+</text>
<text x="103.2" y="123.2">10</text>
<text x="183.1" y="120.7">3</text>
<text x="188.9" y="121.8">V0</text>
<text x="201.9" y="121.8">D2</text>
<text x="201.9" y="124.3">D1</text>
<text x="209.3" y="120.7">9</text>
<text x="209.3" y="123.2">8</text>
<text x="209.3" y="125.8">7</text>
<text x="86" y="128.3">1</text>
<text x="86" y="130.8">2</text>
<text x="89.9" y="129.4">I1</text>
<text x="89.9" y="131.9">I2</text>
<text x="97.6" y="129.4">O1</text>
<text x="97.6" y="132">O2</text>
<text x="103.2" y="128.3">18</text>
<text x="103.2" y="130.8">17</text>
<text x="201.9" y="126.9">D0</text>
<text x="203.2" y="131.9">E</text>
<text x="209.3" y="130.8">6</text>
<text x="86" y="133.4">3</text>
<text x="86" y="135.9">4</text>
<text x="89.9" y="134.5">I3</text>
<text x="89.9" y="137">I4</text>
<text x="97.6" y="134.5">O3</text>
<text x="97.6" y="137">O4</text>
<text x="103.2" y="133.4">16</text>
<text x="103.2" y="135.9">15</text>
<text x="183.1" y="135.9">1</text>
<text x="188.9" y="137">VSS</text>
<text x="200.4" y="137">R/W</text>
<text x="201.6" y="134.5">RS</text>
<text x="209.3" y="135.9">5</text>
<text x="209.3" y="133.4">4</text>
<text x="86" y="138.4">5</text>
<text x="86" y="141">6</text>
<text x="86" y="143.5">7</text>
<text x="89.9" y="139.6">I5</text>
<text x="89.9" y="142.1">I6</text>
<text x="97.6" y="139.6">O5</text>
<text x="97.6" y="142.1">O6</text>
<text x="103.2" y="138.4">14</text>
<text x="103.2" y="141">13</text>
<text x="103.2" y="143.5">12</text>
<text x="86" y="146.1">8</text>
<text x="89.9" y="144.6">I7</text>
<text x="89.9" y="147.2">I8</text>
<text x="97.6" y="144.6">O7</text>
<text x="97.6" y="147.2">O8</text>
<text x="103.2" y="146.1">11</text>
</g>
<g font-size="1.8" fill="#808080">
<text x="159.3" y="68.3">BIAS_PWM/1.??</text>
<text x="220.9" y="68.3">LCD_BIAS</text>
<text x="202.4" y="103.3">LCD1</text>
<text x="218.3" y="109">LCD_D7/1.??</text>
<text x="218.3" y="111.5">LCD_D6/1.??</text>
<text x="87.6" y="118.5">U$8</text>
<text x="218.3" y="114">LCD_D5/1.??</text>
<text x="218.3" y="116.6">LCD_D4/1.??</text>
<text x="87.6" y="120.5">TBD62083AFNG</text>
<text x="169.1" y="121.7">LCD_BIAS</text>
<text x="66.9" y="129.3">PWM1/1.??</text>
<text x="66.9" y="131.8">PWM2/1.??</text>
<text x="218.3" y="131.8">LCD_E/1.??</text>
<text x="66.9" y="134.4">PWM3/1.??</text>
<text x="66.9" y="136.9">PWM4/1.??</text>
<text x="218.3" y="134.4">LCD_RS/1.??</text>
<text x="66.9" y="142">PWM6/1.??</text>
<text x="66.9" y="139.4">PWM5/1.??</text>
<text x="189.7" y="143.9">LCD_HD4478016X02</text>
<text x="66.9" y="144.5">PWM7/1.??</text>
<text x="66.9" y="147.1">PWM8/1.??</text>
</g>
</svg>
